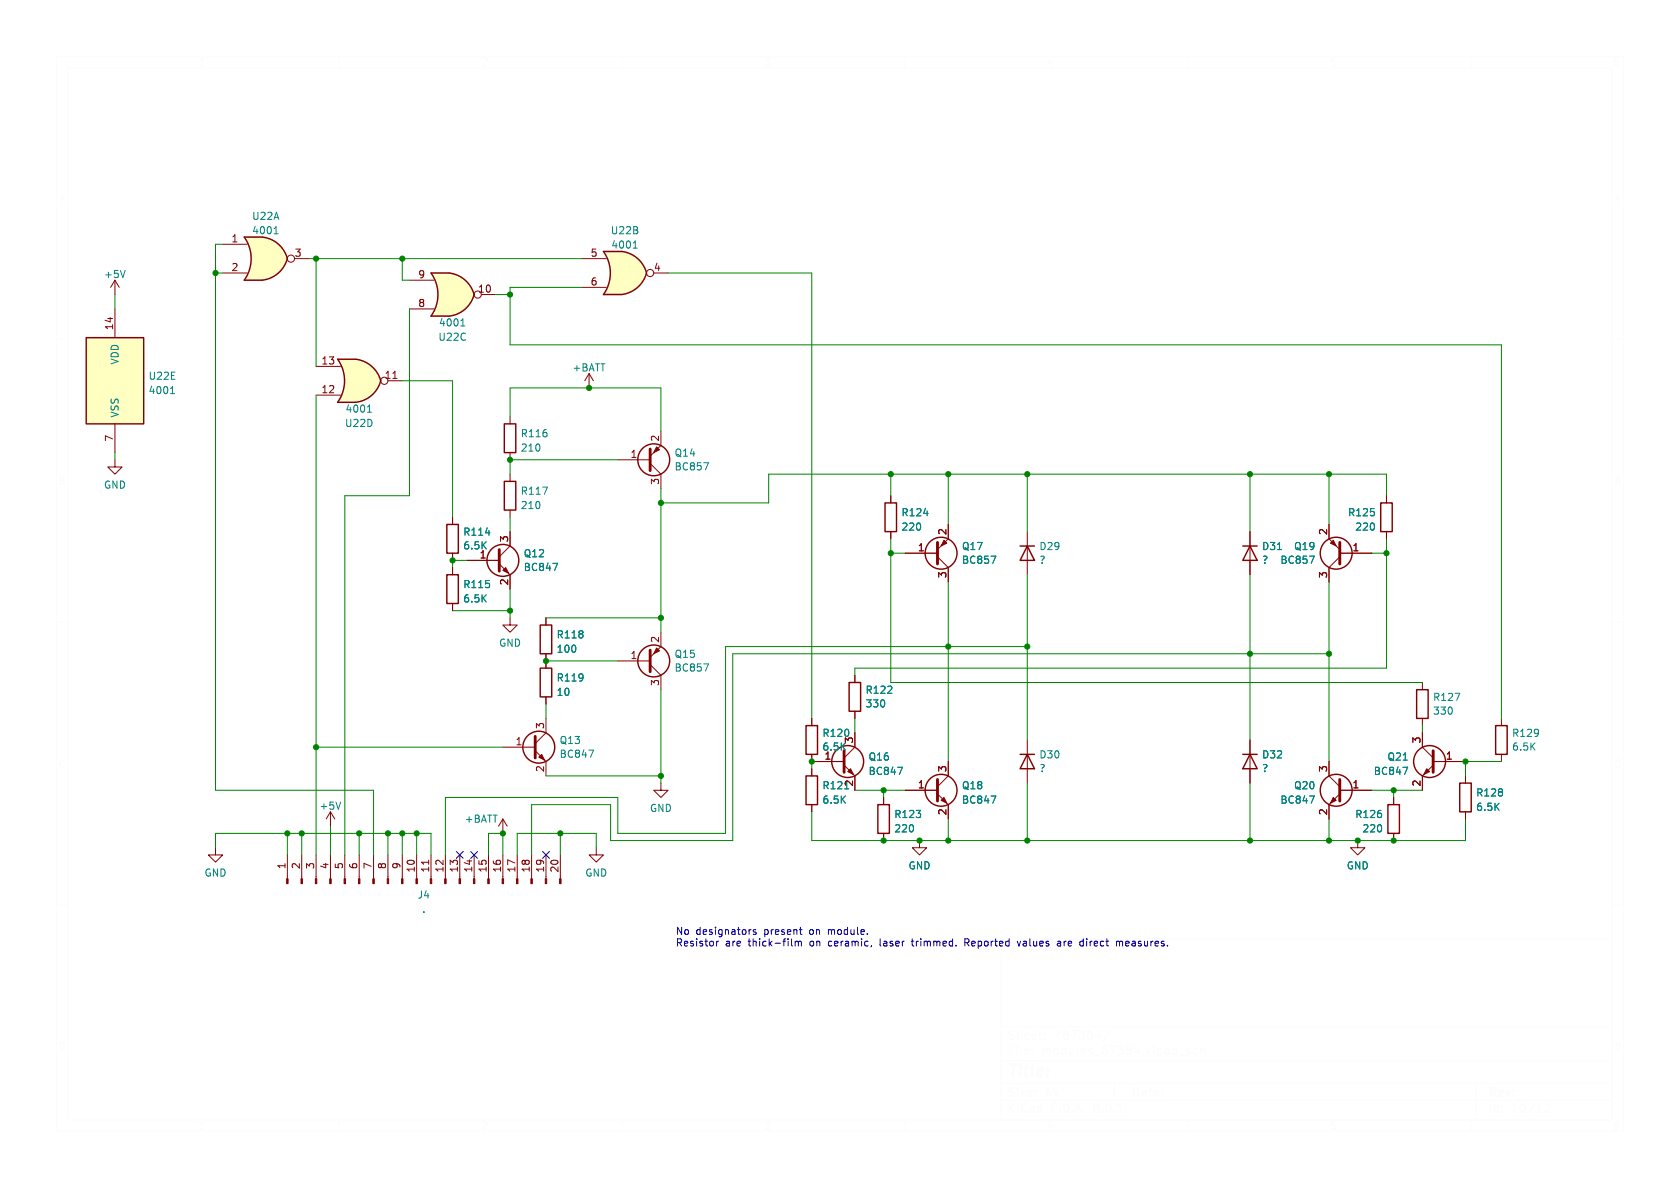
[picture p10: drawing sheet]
<svg xmlns="http://www.w3.org/2000/svg" width="297mm" height="210mm" viewBox="0 0 297 210" stroke-linecap="round" stroke-linejoin="round" font-family="sans-serif">
<g fill="none" stroke="#fcfcfc" stroke-width=".18">
<path d="M10 10h277v190h-277zM12 12h273v186h-273zM35.3 11.6h.8M35.3 10.7l.4-.4v1.3M60 10v2M85.3 10.4l.5-.1 .3 .4-.8 .9h.8M110 10v2M135.3 10.3h.8l-.4 .5 .3 .1v.6l-.2 .1-.5-.1M160 10v2M185.7 10.2l-.4 1h.9M186 10.7v.9M210 10v2"/>
<path d="M236 10.3h-.6l-.1 .6 .2-.1 .5 .1 .1 .1-.1 .5-.2 .1-.5-.1M260 10v2M286 10.3l-.4 .1a.88 .88 0 0 0 0 1.2l.4-.1 .1-.5-.3-.2-.3 .1-.2 .1M10.6 35.6l.4-1.3 .4 1.3M10.7 35.2h.6M285.6 35.6l.4-1.3 .4 1.3M285.7 35.2h.6M10 60h2M285 60h2M10.7 84.3h.4l.2 .2-.2 .4 .2 .1 .1 .3-.2 .3h-.5zM10.7 84.9h.4M285.7 84.3h.4l.2 .2-.2 .4 .2 .1 .1 .3-.2 .3h-.5z"/>
<path d="M285.7 84.9h.4M10 110h2M285 110h2M11.4 134.4a.62 .62 0 0 0-.9 .5 .62 .62 0 0 0 .7 .7l.2-.1M286.4 134.4a.62 .62 0 0 0-.9 .5 .62 .62 0 0 0 .7 .7l.2-.1M10 160h2M285 160h2M177 166h108v32h-108zM10.7 184.3a.66 .66 0 0 1 .7 .6 .66 .66 0 0 1-.7 .7zM35.3 198.7l.4-.4v1.3M35.3 199.6h.8M60 198v2"/>
<path d="M85.3 198.4l.5-.1 .3 .4-.8 .9h.8M110 198v2M135.3 198.3h.8l-.4 .5 .3 .1v.6l-.2 .1-.5-.1M160 198v2M177 194.5h108M177 191.5h108M177 187.5h108M177 181.5h108M178.5 195.1v1.5M178.5 185.6h.5M178.7 195.7l.6 .9M179.2 184.9h-.7v1.5"/>
<path d="M179.2 192.4l-.5-.1-.2 .1v.5l.6 .3 .1 .3-.2 .3-.6-.1M179.2 182.3l-.5-.1-.2 .1v.5l.6 .3 .1 .3-.2 .3-.6-.1M179.3 195.1l-.8 .9M179.7 184.9v.1M179.7 185.4v1M179.9 182.2v1.5M179.9 192.3v.1M179.9 192.8v1M179.9 182.8l.2-.1 .4 .1v.9M180 195.1v.1M180 195.6v1M180.5 192.8h.7l-.7 1h.7"/>
<path d="M180.5 184.9v1.3l.2 .2M181.2 185.9l.7-.1-.1-.3-.4-.1-.2 .2v.7h.6M181.2 183.2l.7-.1-.1-.3-.4-.1-.2 .2v.7h.6M181.5 195.2a.6 .6 0 0 0-.7 0 .6 .6 0 0 0-.2 .8 .56 .56 0 0 0 .3 .5 .56 .56 0 0 0 .6 0M181.7 193.3l.8-.1-.1-.3-.4-.1-.3 .2 .1 .7h.6M182.2 195.7h.5l.1 .9M182.5 183.2l.7-.1-.1-.3-.4-.1-.2 .2v.7h.6M182.5 186.3v.1M182.5 185.5v.1M182.8 196h-.5a.29 .29 0 0 0-.2 .3 .29 .29 0 0 0 .2 .3l.5-.1M183.1 193.7v.1M183.1 192.9v.1"/>
<path d="M183.6 182.7h.6M183.8 182.2v1.3l.4 .2M184.2 195.7l-.5-.1-.2 .3v.4l.1 .2h.6M184.2 195.1v1.5M184.4 185.5l.4-.1 .2 .2M184.4 185.4v1M184.7 183.6v.1M184.7 182.8v.1M184.7 193.8l.5-1.5 .5 1.5M184.9 193.4h.7M185 185.6l.2-.2 .4 .1 .1 .9M185 185.6v.8"/>
<path d="M185.7 198.2l-.4 1h.9M186 198.7v.9M186 195.8h.5M186.4 185.5l.2-.1 .4 .1 .1 .6-.1 .2-.4 .1-.2-.1zM186.5 192.2l-.3 1.1h.9M186.7 195.1h-.7v1.5h.7M186.9 192.8v1M187.4 196.5v.1M187.6 182.1l-1.3 2M188.1 195.1a.76 .76 0 0 1 .9 .7 .76 .76 0 0 1-.9 .8zM188.4 185.5l-.4-.1-.3 .3v.4l.1 .2h.6M188.4 184.9v1.5"/>
<path d="M188.7 182.2a.59 .59 0 0 0-.7 .6v.6l.2 .2 .4 .1 .2-.1 .1-.5-.2-.3h-.4l-.3 .3M189.1 185.4l.1 .9 .3 .1 .2-.1M189.4 182.2h1l-.7 1.5M189.6 196.5v.1M189.7 185.4v1M190.1 196.6l.5-1.5 .5 1.5M190.2 196.2h.8M190.5 184.9v1.3l.2 .2M190.8 182.2h.9l-.5 .6 .5 .1v.7l-.2 .1h-.5l-.2-.1M191.2 185.9l.7-.1-.1-.3-.4-.1-.2 .2v.7h.6M191.6 196.5v.1M192.6 182.8l-.3 .3 .1 .5 .2 .1 .4-.1 .2-.2-.1-.4-.2-.2"/>
<path d="M192.6 182.8l-.3-.2 .3-.4 .4 .1 .2 .2-.3 .3M192.6 182.8h.3M193 185.5l-.3-.1-.2 .2v.2l.5 .2v.3h-.5M193.4 186.5h1.1M193.7 195.7l-.3 .3v.3l.3 .3 .4-.1 .1-.2v-.4l-.2-.2M193.7 195.7l-.3-.2 .3-.4 .4 .1 .1 .2-.2 .3M193.7 195.7h.3M194.1 182.1l-.4 1.1h1M194.5 182.7v1M194.9 196.5v.1M195.5 184.9a.59 .59 0 0 0-.7 .6v.6l.2 .2 .4 .1 .2-.1 .1-.5-.2-.3h-.4l-.3 .3M195.7 195.2l.2-.1a.81 .81 0 0 1 .6 .6 .81 .81 0 0 1-.3 .8l-.2 .1a.81 .81 0 0 1-.3-1.4z"/>
<path d="M196.2 184.9h1l-.7 1.5M196.3 182.1l-1.3 2M197 191.5v3M197 196.5v.1M197.6 184.9h.9l-.5 .6 .5 .1v.7l-.3 .1h-.4l-.2-.1M197.7 196.6h.8M197.7 195.5l.4-.4v1.5M199.4 185.5l-.3 .3 .1 .5 .2 .1 .4-.1 .2-.2-.1-.4-.2-.2M199.4 185.5l-.3-.2 .3-.4 .4 .1 .2 .2-.3 .3M199.4 185.5h.3M200.5 192.3a.76 .76 0 0 1 .8 .7 .76 .76 0 0 1-.8 .8zM200.9 184.8l-.4 1.1h1"/>
<path d="M201.2 185.4v1M202 192.9h.5l.1 .9M202 186.3v.1M202.6 193.2h-.5a.29 .29 0 0 0-.2 .3 .29 .29 0 0 0 .2 .3l.5-.1M202.7 184.9v1.5M202.9 185.8l.4 .6M203.1 192.8h.6M203.3 192.3v1.3l.4 .2M203.3 185.4l-.6 .6M204 184.9v.1M204 185.4v1M204.1 193.3l.7-.1-.1-.3-.4-.1-.2 .2 .1 .7h.5"/>
<path d="M205.3 185.5l-.4-.1-.3 .3v.4l.1 .2h.6M205.5 193.7v.1M205.5 192.9v.1M206 185.5h.5l.1 .9M206.6 185.8h-.5a.29 .29 0 0 0-.2 .3 .29 .29 0 0 0 .2 .3l.5-.1M208 185.5l-.5-.1-.3 .3v.4l.2 .2h.6M208 184.9v1.5M208.3 186.5h1.2M210 198v2M210.3 185.5l-.3-.1-.3 .2 .1 .2 .5 .2v.3h-.6M211.7 185.5l-.5-.1-.2 .3v.4l.1 .2h.6M212.3 185.5l.2-.1 .4 .1 .1 .9"/>
<path d="M212.3 184.9v1.5M236 198.3h-.6l-.1 .6 .2-.1 .5 .1 .1 .1-.1 .5-.2 .1-.5-.1M260 198v2M261 191.5v6.5M263.5 195.1v1.5M264.8 195.7l-.4-.1-.3 .3v.4l.1 .2h.6M264.8 195.1v1.5M265.5 196.5v.1M265.5 195.7v.1M267.3 196.6h.9M267.3 195.5l.4-.4v1.5M268.9 195.2l.2-.1a.8 .8 0 0 1 .5 .7 .8 .8 0 0 1-.5 .8l-.2-.1-.2-.5z"/>
<path d="M271.3 195l-1.3 2M271.7 196.6h.9M271.7 195.5l.5-.4v1.5M273.2 195.2l.5-.1 .3 .1v.3l-.9 1.1h.9M285.7 184.3a.66 .66 0 0 1 .7 .6 .66 .66 0 0 1-.7 .7zM286 198.3l-.4 .1a.88 .88 0 0 0 0 1.2l.4-.1 .1-.5-.3-.2-.3 .1-.2 .1"/>
</g>
<path d="M263.6 193.1l.7-.1 .1-.2-.1-.4-.2-.1h-.5v1.5M263.9 193.1l.5 .7M265 193.3l.7-.2-.1-.2-.4-.1-.2 .2 .1 .7h.5M266.2 192.8l.4 1 .3-1M267.5 193.6v.2M267.5 192.9v.1" fill="none" stroke="#fcfcfc" stroke-width=".3"/>
<g fill="none" stroke="#fcfcfc" stroke-width=".4">
<path d="M178.7 188.2h1.1M179.3 188.2l-.3 2M180.4 188.9l-.1 1.3M180.5 188.2v.2M180.5 188.2l-.1 .1 .1 .1M180.5 188.2l.1 .1-.1 .1M181.1 188.9h.7M181.5 188.2l-.3 1.7 .1 .2 .4 .1M182.6 188.2l-.2 1.7 .2 .3M183.4 189.5l1-.1-.1-.4-.2-.1-.5 .1-.3 .9 .3 .3 .6-.1M185.1 190l.1 .1-.1 .1M185.1 190l-.1 .1 .1 .1"/>
<path d="M185.1 190v.2M185.3 189l-.1 .2M185.3 189v.1l-.1 .1M185.3 189l-.1 .1v.1"/>
</g>
<path d="M15.2 59.7h10.2v15.2h-10.2z" fill="#ffffc2"/>
<g fill="none" stroke="#840000" stroke-width=".25">
<path d="M15.2 59.7h10.2v15.2h-10.2zM142.5 137.2h2v5h-2zM142.5 128.3h2v5.1h-2zM258.1 138.4h2v5.1h-2z"/>
<circle cx="149.9" cy="134.6" r="2.82"/>
<circle cx="252.7" cy="134.6" r="2.82"/>
</g>
<g fill="none" stroke="#840000" stroke-width=".18">
<path d="M20.3 49.5v2.6M20.3 54.6v5.1M20.3 49.5l-.7 1.3M20.3 49.5l.8 1.3M20.3 74.9v5.1M20.3 81.3v1.3h1.3l-1.3 1.2-1.3-1.2h1.3M143.5 133.4v1.2h5.7M143.5 127v1.3M143.5 135.9v1.3M149.2 135.3l1.9 1.9v2.5M151.1 129.5v2.6l-1.9 1.9M251.5 129.5v2.6l1.9 1.9"/>
<path d="M253.4 135.3l-1.9 1.9v2.5M253.4 134.6h5.7M259.1 137.2v1.2M143.5 142.2v1.3M162.6 148.6v1.3h1.2l-1.2 1.2-1.3-1.2h1.3M240 148.6v1.3h-1.2l1.2 1.2 1.3-1.2h-1.3M259.1 143.5v1.3"/>
</g>
<path d="M22.1 47.8l-.4 1.3M30.1 69.6h.8M30.3 68.6l.2-.3v1.3M158.7 135.6h.8l-.5 1.3M248 135.6h.9l-.6 1.3" fill="none" stroke="#008484" stroke-width=".18"/>
<path d="M149.2 132.7v3.8M253.4 132.7v3.8" fill="none" stroke="#840000" stroke-width=".51"/>
<g fill="#840000" stroke="#840000" stroke-width=".18">
<path d="M252.2 135.9l.5 .5-1 .5z"/>
<path d="M150.4 135.9l.5 1-1-.5z"/>
</g>
<path d="M45.8 44.4l5 1.3a5.2 5.2 0 0 1-4.4 3.8z" fill="#ffffc2" stroke="#ffffc2" stroke-width=".18"/>
<path d="M43.2 49.5h3.2M43.2 41.9h3.2" fill="none" stroke="#ffffc2" stroke-width=".18"/>
<path d="M43.2 41.9h3.2v7.6h-3.2a6.7 6.7 0 0 0 0-7.6z" fill="#ffffc2"/>
<g fill="#ffffc2" stroke="#ffffc2" stroke-width=".18">
<path d="M46.4 41.9a5.1 5.1 0 0 1 4.4 3.8l-5 1.3z"/>
<path d="M79.4 48.3a5.2 5.2 0 0 1 4.4 3.8l-5 1.3z"/>
</g>
<g fill="none" stroke="#840000" stroke-width=".25">
<path d="M43.2 41.9h3.2a5.1 5.1 0 0 1 4.4 3.8 5.2 5.2 0 0 1-4.4 3.8h-3.2a6.6 6.6 0 0 0 0-7.6zM180.3 96.5h2.6M181.6 96.5l1.3 2.6h-2.6zM219.7 96.5h2.5M221 96.5l1.2 2.6h-2.5zM244.1 88.9h2v5.1h-2z"/>
<circle cx="236.2" cy="97.8" r="2.82"/>
</g>
<g fill="none" stroke="#840000" stroke-width=".18">
<path d="M39.4 43.2h4.3M39.4 48.3h4.3M52.1 45.7h2.5M181.6 94v7.6M221 94v7.6M234.9 92.7v2.6l2 1.9M236.9 98.4l-2 1.9v2.6M236.9 97.8h5.7M245.1 87.6v1.3M245.1 94v1.3"/>
<circle cx="51.4" cy="45.7" r=".63"/>
</g>
<path d="M48.4 41.3h.8M48.6 40.4l.2-.3v1.2M225.8 97.2h.8M231.5 98.3h.8l-.5 1.3" fill="none" stroke="#008484" stroke-width=".18"/>
<path d="M236.9 95.9v3.8" fill="none" stroke="#840000" stroke-width=".51"/>
<path d="M235.2 96l.5-.5 .5 1z" fill="#840000" stroke="#840000" stroke-width=".18"/>
<path d="M76.2 48.3h3.2M76.2 55.9h3.2" fill="none" stroke="#ffffc2" stroke-width=".18"/>
<path d="M76.2 48.3h3.2v7.6h-3.2a6.6 6.6 0 0 0 0-7.6z" fill="#ffffc2"/>
<g fill="#ffffc2" stroke="#ffffc2" stroke-width=".18">
<path d="M78.8 50.8l5 1.3a5.1 5.1 0 0 1-4.4 3.8z"/>
<path d="M109.3 46.9l5 1.4a5.2 5.2 0 0 1-4.4 3.8z"/>
</g>
<g fill="none" stroke="#840000" stroke-width=".25">
<path d="M79.4 48.3h-3.2a6.6 6.6 0 0 1 0 7.6h3.2M79.4 48.3a5.2 5.2 0 0 1 4.4 3.8M83.8 52.1a5.1 5.1 0 0 1-4.4 3.8"/>
<circle cx="115.6" cy="81.3" r="2.82"/>
<circle cx="236.2" cy="139.7" r="2.82"/>
</g>
<g fill="none" stroke="#840000" stroke-width=".18">
<path d="M72.4 54.6h4.3M72.4 49.5h4.3M85.1 52.1h2.5M104.1 66l-.7 1.3M104.1 66v2.6M104.1 66l.8 1.3M116.8 76.2v2.5l-1.9 1.9M109.2 81.3h5.7M114.9 81.9l1.9 1.9v2.6M234.9 134.6v2.6l2 1.9M236.9 139.7h5.7M236.9 140.3l-2 1.9v2.6"/>
<circle cx="84.5" cy="52.1" r=".63"/>
</g>
<path d="M81.5 57.6h.7M81.6 56.7l.2-.3v1.2M124.4 81.8h.8l-.5 1.3M231.5 140.7h.8l-.5 1.3" fill="none" stroke="#008484" stroke-width=".18"/>
<path d="M114.9 79.4v3.8M236.9 137.8v3.8" fill="none" stroke="#840000" stroke-width=".51"/>
<g fill="#840000" stroke="#840000" stroke-width=".18">
<path d="M116.1 79l.5 .5-1 .5z"/>
<path d="M235.7 141l.5 .5-1 .5z"/>
</g>
<path d="M106.7 52.1h3.2M106.7 44.5h3.2" fill="none" stroke="#ffffc2" stroke-width=".18"/>
<path d="M106.7 44.5h3.2v7.6h-3.2a6.7 6.7 0 0 0 0-7.6z" fill="#ffffc2"/>
<g fill="#ffffc2" stroke="#ffffc2" stroke-width=".18">
<path d="M109.9 44.4a5.1 5.1 0 0 1 4.4 3.9l-5 1.3z"/>
<path d="M62.9 63.5a5.2 5.2 0 0 1 4.4 3.8l-5 1.4z"/>
</g>
<g fill="none" stroke="#840000" stroke-width=".25">
<path d="M106.7 44.5h3.2a5.1 5.1 0 0 1 4.4 3.8 5.2 5.2 0 0 1-4.4 3.8h-3.2a6.6 6.6 0 0 0 0-7.6zM89.2 74.9h2v5.1h-2zM79 92.7h2v5.1h-2zM89.2 85.1h2v5.1h-2zM156.5 88.9h2v5.1h-2zM79 101.6h2v5.1h-2zM95.5 118.1h2v5.1h-2zM95.5 110.5h2v5.1h-2zM150.1 120.7h2v5h-2zM180.3 133.4h2.6M181.6 133.4l1.3 2.5h-2.6zM219.7 133.4h2.5"/>
<path d="M221 133.4l1.2 2.5h-2.5zM250.4 121.9h2.1v5.1h-2.1zM264.4 128.3h2v5.1h-2zM155.2 142.2h2v5.1h-2zM245.4 142.2h2v5.1h-2z"/>
<circle cx="88.9" cy="99.1" r="2.82"/>
<circle cx="166.4" cy="97.8" r="2.82"/>
<circle cx="95.2" cy="132.1" r="2.82"/>
<circle cx="166.4" cy="139.7" r="2.82"/>
</g>
<g fill="none" stroke="#840000" stroke-width=".18">
<path d="M102.9 45.7h4.3M102.9 50.8h4.3M115.6 48.3h2.5M90.2 73.7v1.2M80 91.4v1.3M80 97.8v1.3M82.5 99.1h5.8M88.3 99.7l1.9 1.9v2.5M90.2 80v1.3M90.2 83.8v1.3M90.2 90.2v1.2M90.2 94v2.5l-1.9 1.9"/>
<path d="M157.5 87.6v1.3M157.5 94v1.3M160 97.8h5.7M165.7 98.4l1.9 1.9v2.6M167.6 92.7v2.6l-1.9 1.9M80 100.3v1.3M80 106.7v1.3M90.2 109.2v1.3h1.2l-1.2 1.3-1.3-1.3h1.3M96.5 109.2v1.3M96.5 115.6v2.5M151.1 119.4v1.3M88.9 132.1h5.7"/>
<path d="M94.6 132.7l1.9 1.9v2.6M96.5 123.2v1.3M96.5 127v2.5l-1.9 1.9M116.8 138.4v1.3h1.3l-1.3 1.3-1.2-1.3h1.2M151.1 125.7v1.3M160 139.7h5.7M167.6 134.6v2.6l-1.9 1.9M181.6 130.8v7.6M221 130.8v7.6M251.5 120.7v1.2M251.5 127v1.3M265.4 127v1.3"/>
<path d="M265.4 133.4v1.2M50.8 151.1v4.2M53.3 151.1v4.2M55.9 151.1v4.2M58.4 143.5l-.7 1.3M58.4 143.5v2.6M58.4 151.1v4.2M58.4 143.5l.8 1.3M61 151.1v4.2M63.5 151.1v4.2M66 151.1v4.2M68.6 151.1v4.2"/>
<path d="M71.1 151.1v4.2M73.7 151.1v4.2M75.8 152.1v.7M76.2 151.1v4.2M78.7 151.1v4.2M81.3 151.1v4.2M83.8 151.1v4.2M86.4 151.1v4.2M88.9 151.1v4.2M91.4 151.1v4.2M94 151.1v4.2M96.5 151.1v4.2"/>
<path d="M99.1 151.1v4.2M105.4 149.9v1.2h1.3l-1.3 1.3-1.3-1.3h1.3M156.2 141v1.2M156.2 147.3v1.3M165.7 140.3l1.9 1.9v2.6M246.4 141v1.2M246.4 147.3v1.3"/>
<circle cx="114.9" cy="48.3" r=".63"/>
</g>
<path d="M111.9 43.9h.8M112.1 42.9l.2-.3v1.3M85.8 94.2h.8M95.9 86.1h.9l-.6 1.3M97.7 99.6h.9l-.6 1.3M163.3 90.8h.8M175.2 98.3h.8l-.5 1.3M104.1 132.6h.8l-.5 1.3M257.2 122.6h.9l-.6 1.2M60.2 141.8l-.4 1.3M175.2 140.7h.8l-.5 1.3" fill="none" stroke="#008484" stroke-width=".18"/>
<path d="M88.3 97.2v3.8M165.7 95.9v3.8M94.6 130.2v3.8M165.7 137.8v3.8" fill="none" stroke="#840000" stroke-width=".51"/>
<g fill="#840000" stroke="#840000" stroke-width=".18">
<path d="M166.9 95.5l.5 .5-1 .5z"/>
<path d="M88.9 100.8l.5-.5 .5 1z"/>
<path d="M166.4 141.5l.5-.5 .5 1z"/>
<path d="M95.8 133.4l.5 1-1.1-.5z"/>
<path d="M98.9 155.3h.3v.9h-.3z"/>
<path d="M96.4 155.3h.2v.9h-.2z"/>
<path d="M93.9 155.3h.2v.9h-.2z"/>
<path d="M91.3 155.3h.3v.9h-.3z"/>
<path d="M88.8 155.3h.2v.9h-.2z"/>
<path d="M86.2 155.3h.3v.9h-.3z"/>
<path d="M83.7 155.3h.2v.9h-.2z"/>
<path d="M81.2 155.3h.2v.9h-.2z"/>
<path d="M78.6 155.3h.3v.9h-.3z"/>
<path d="M76.1 155.3h.2v.9h-.2z"/>
<path d="M73.5 155.3h.3v.9h-.3z"/>
<path d="M71 155.3h.2v.9h-.2z"/>
<path d="M68.5 155.3h.2v.9h-.2z"/>
<path d="M65.9 155.3h.3v.9h-.3z"/>
<path d="M63.4 155.3h.2v.9h-.2z"/>
<path d="M60.8 155.3h.3v.9h-.3z"/>
<path d="M58.3 155.3h.2v.9h-.2z"/>
<path d="M55.8 155.3h.2v.9h-.2z"/>
<path d="M53.2 155.3h.3v.9h-.3z"/>
<path d="M50.7 155.3h.2v.9h-.2z"/>
</g>
<path d="M59.7 63.5h3.2M59.7 71.1h3.2" fill="none" stroke="#ffffc2" stroke-width=".18"/>
<path d="M59.7 63.5h3.2v7.6h-3.2a6.6 6.6 0 0 0 0-7.6z" fill="#ffffc2"/>
<path d="M62.3 66l5 1.3a5.1 5.1 0 0 1-4.4 3.8z" fill="#ffffc2" stroke="#ffffc2" stroke-width=".18"/>
<g fill="none" stroke="#840000" stroke-width=".25">
<path d="M62.9 63.5h-3.2a6.6 6.6 0 0 1 0 7.6h3.2M62.9 63.5a5.2 5.2 0 0 1 4.4 3.8 5.1 5.1 0 0 1-4.4 3.8"/>
<circle cx="115.6" cy="116.8" r="2.82"/>
</g>
<g fill="none" stroke="#840000" stroke-width=".18">
<path d="M55.9 69.9h4.3M55.9 64.8h4.3M68.6 67.3h2.5M69.5 66.9h.7M80 91.4v1.3M80 97.8v1.3M82.5 99.1h5.8M90.2 94v2.5M157.5 87.6v1.3M157.5 94v1.3M160 97.8h5.7M167.6 92.7v2.6"/>
<path d="M221 94v2.5M221 99.1v2.5M234.9 92.7v2.6M236.9 97.8h5.7M245.1 87.6v1.3M245.1 94v1.3M80 100.3v1.3M80 106.7v1.3M90.2 101.6v2.5M96.5 109.2v1.3M96.5 115.6v2.5M109.2 116.8h5.7"/>
<path d="M114.9 117.5l1.9 1.9v2.5M116.8 111.8v2.5l-1.9 1.9M151.1 119.4v1.3M167.6 100.3v2.6M234.9 100.3v2.6M96.5 123.2v1.3M143.5 127v1.3M143.5 133.4v1.2h5.7M143.5 135.9v1.3M151.1 125.7v1.3M151.1 129.5v2.6M151.1 137.2v2.5"/>
<path d="M160 139.7h5.7M167.6 134.6v2.6M221 130.8v2.6M221 135.9v2.5M234.9 134.6v2.6M236.9 139.7h5.7M251.5 129.5v2.6M251.5 137.2v2.5M253.4 134.6h5.7M259.1 137.2v1.2M38.1 149.9v1.2h1.3l-1.3 1.3-1.3-1.3h1.3M88.9 144.8l-.8 1.3"/>
<path d="M88.9 144.8v2.5M88.9 144.8l.8 1.3M143.5 142.2v1.3M156.2 141v1.2M156.2 147.3v1.3M167.6 142.2v2.6M234.9 142.2v2.6M246.4 141v1.2M246.4 147.3v1.3M259.1 143.5v1.3"/>
<circle cx="67.9" cy="67.3" r=".63"/>
</g>
<g fill="none" stroke="#008484" stroke-width=".18">
<path d="M65 72.9h.7M65.1 71.9l.2-.3v1.3M85.8 94.2h.8M97.7 99.6h.9l-.6 1.3M163.3 90.8h.8M175.2 98.3h.8l-.5 1.3M225.8 97.2h.8M231.5 98.3h.8l-.5 1.3M124.4 117.4h.8l-.5 1.2M158.7 135.6h.8l-.5 1.3M248 135.6h.9l-.6 1.3M175.2 140.7h.8l-.5 1.3"/>
<path d="M231.5 140.7h.8l-.5 1.3"/>
</g>
<path d="M114.9 114.9v3.8" fill="none" stroke="#840000" stroke-width=".51"/>
<path d="M116.1 114.6l.5 .5-1 .5z" fill="#840000" stroke="#840000" stroke-width=".18"/>
<g fill="none" stroke="#0000c2" stroke-width=".18">
<path d="M126.7 166.4v.8M127 166.4l-.3 .2M132.7 164.3h.1M133.6 164.4l-.3-.1-.2 .2 .1 .2 .4 .1v.3h-.5M139.9 166v1l.2 .2M140.6 166.5l.3-.1 .2 .2M140.6 166.4v.8M141.1 166.6l.2-.2h.3l.1 .8M141.1 166.6v.6M141.3 164.3h.5M141.7 165.2h.1M154.1 167.2l-.1 .1"/>
<path d="M155.6 166v1l.2 .2M161.1 166.4h.5M161.3 166v1l.3 .2M170.9 166.6l.4 .6M171.2 166h-.6v1.2M171.2 166.6h-.6M179.8 166.4l.3 .8 .3-.8M187 166.4h.5v.8M187.5 166.7h-.4l-.2 .2 .2 .3h.4M191.4 166.4h.1M191.5 166v1.2M191.5 167.2h-.1"/>
<path d="M197.4 166.4h.3l.2 .2M197.9 166.6l.2-.2h.3l.1 .8M197.9 166.6v.6"/>
</g>
<g fill="none" stroke="#008400" stroke-width=".18">
<path d="M20.3 52.1v2.5M38.1 48.3h1.3M39.4 43.2h-1.3v96.5h27.9v11.4M54.6 45.7h48.3M55.9 45.7v19.1M71.1 45.7v3.8h1.3M72.4 54.6v33h-11.4v63.5M87.6 52.1h2.6M102.9 50.8h-12.7v10.2h175.2v66M118.1 48.3h25.4v78.7M55.9 69.9v81.2M71.1 67.3h8.9v24.1"/>
<path d="M90.2 73.7v-5.1h26.6v7.6M20.3 80v1.3M82.5 99.1h-2.5v1.2M90.2 91.4v2.6M109.2 81.3h-19v2.5M116.8 86.4v25.4M157.5 83.8v3.8M157.5 95.3v25.4h94M157.5 97.8h2.5M167.6 83.8v8.9M181.6 83.8v10.2M221 83.8v10.2"/>
<path d="M234.9 83.8v8.9M242.6 97.8h2.5M245.1 87.6v-3.8h-109.2v5.1h-19.1M245.1 95.3v22.8h-94v1.3M80 108h10.2M90.2 104.1v5.1M96.5 116.8h12.7M96.5 109.2h20.3M167.6 102.9v31.7M181.6 114.3h-53.3v33h-19.1v-6.3h-30.5v10.1M181.6 101.6v29.2M221 101.6v29.2"/>
<path d="M234.9 115.6h-105.4v33h-21.6v-6.4h-13.9v8.9M234.9 102.9v31.7M55.9 132.1h33M96.5 124.5v2.5M96.5 137.2h20.3M116.8 121.9v16.5M143.5 134.6v1.3M151.1 139.7h8.9M151.1 127v2.5M156.2 139.7v1.3M181.6 138.4v10.2M221 138.4v10.2"/>
<path d="M242.6 139.7h8.9M246.4 139.7v1.3M251.5 128.3v1.2M265.4 134.6h-6.3v2.6M38.1 149.9v-2.6h38.1v3.8M50.8 147.3v3.8M53.3 147.3v3.8M58.4 146.1v5M63.5 147.3v3.8M68.6 147.3v3.8M71.1 147.3v3.8M73.7 147.3v3.8"/>
<path d="M86.4 151.1v-3.8h2.5v3.8M99.1 147.3v3.8M105.4 149.9v-2.6h-14v3.8M143.5 143.5v5.1h115.6v-3.8M167.6 144.8v3.8M234.9 144.8v3.8"/>
</g>
<path d="M80.7 150.5l1.2 1.2M81.9 150.5l-1.2 1.2M83.2 150.5l1.2 1.2M84.4 150.5l-1.2 1.2M95.9 150.5l1.2 1.2M97.1 150.5l-1.2 1.2" fill="none" stroke="#000084" stroke-width=".18"/>
<g fill="#008400" stroke="#008400" stroke-width=".18">
<circle cx="71.1" cy="147.3" r=".46"/>
<circle cx="53.3" cy="147.3" r=".46"/>
<circle cx="63.5" cy="147.3" r=".46"/>
<circle cx="68.6" cy="147.3" r=".46"/>
<circle cx="73.7" cy="147.3" r=".46"/>
<circle cx="50.8" cy="147.3" r=".46"/>
<circle cx="99.1" cy="147.3" r=".46"/>
<circle cx="71.1" cy="45.7" r=".46"/>
<circle cx="55.9" cy="45.7" r=".46"/>
<circle cx="38.1" cy="48.3" r=".46"/>
<circle cx="90.2" cy="52.1" r=".46"/>
<circle cx="104.1" cy="68.6" r=".46"/>
<circle cx="167.6" cy="148.6" r=".46"/>
<circle cx="162.6" cy="148.6" r=".46"/>
<circle cx="156.2" cy="148.6" r=".46"/>
<circle cx="181.6" cy="148.6" r=".46"/>
<circle cx="156.2" cy="139.7" r=".46"/>
<circle cx="143.5" cy="134.6" r=".46"/>
<circle cx="221" cy="115.6" r=".46"/>
<circle cx="221" cy="148.6" r=".46"/>
<circle cx="181.6" cy="114.3" r=".46"/>
<circle cx="167.6" cy="114.3" r=".46"/>
<circle cx="167.6" cy="83.8" r=".46"/>
<circle cx="181.6" cy="83.8" r=".46"/>
<circle cx="157.5" cy="83.8" r=".46"/>
<circle cx="157.5" cy="97.8" r=".46"/>
<circle cx="90.2" cy="108" r=".46"/>
<circle cx="116.8" cy="88.9" r=".46"/>
<circle cx="90.2" cy="81.3" r=".46"/>
<circle cx="116.8" cy="109.2" r=".46"/>
<circle cx="234.9" cy="148.6" r=".46"/>
<circle cx="259.1" cy="134.6" r=".46"/>
<circle cx="240" cy="148.6" r=".46"/>
<circle cx="246.4" cy="148.6" r=".46"/>
<circle cx="246.4" cy="139.7" r=".46"/>
<circle cx="234.9" cy="115.6" r=".46"/>
<circle cx="245.1" cy="97.8" r=".46"/>
<circle cx="234.9" cy="83.8" r=".46"/>
<circle cx="221" cy="83.8" r=".46"/>
<circle cx="88.9" cy="147.3" r=".46"/>
<circle cx="55.9" cy="132.1" r=".46"/>
<circle cx="80" cy="99.1" r=".46"/>
<circle cx="116.8" cy="137.2" r=".46"/>
<circle cx="96.5" cy="116.8" r=".46"/>
</g>
<g font-size="1.8" fill="#008484">
<text x="44.5" y="39.1">U22A</text>
<text x="44.5" y="41.6">4001</text>
<text x="107.9" y="41.6">U22B</text>
<text x="108" y="44.2">4001</text>
<text x="18.3" y="49.4">+5V</text>
<text x="77.5" y="57.9">4001</text>
<text x="21.2" y="64.5" transform="rotate(-90 21.2 64.5)">VDD</text>
<text x="77.4" y="60.4">U22C</text>
<text x="101.1" y="65.9">+BATT</text>
<text x="26.2" y="67.3">U22E</text>
<text x="26.2" y="69.9">4001</text>
<text x="21.2" y="73.9" transform="rotate(-90 21.2 73.9)">VSS</text>
<text x="60.9" y="75.7">U22D</text>
<text x="61" y="73.1">4001</text>
<text x="92" y="77.5">R116</text>
<text x="92" y="80">210</text>
<text x="119.2" y="80.9">Q14</text>
<text x="119.2" y="83.4">BC857</text>
<text x="18.3" y="86.6">GND</text>
<text x="92" y="87.7">R117</text>
<text x="81.8" y="94.9">R114</text>
<text x="92" y="90.2">210</text>
<text x="159.3" y="91.5">R124</text>
<text x="159.3" y="94">220</text>
<text x="238.2" y="91.5">R125</text>
<text x="239.5" y="94">220</text>
<text x="81.8" y="97.3">6.5K</text>
<text x="84.7" y="98.8">1</text>
<text x="92.5" y="98.7">Q12</text>
<text x="92.5" y="101.1">BC847</text>
<text x="170" y="97.4">Q17</text>
<text x="170" y="99.9">BC857</text>
<text x="183.7" y="97.4">D29</text>
<text x="183.7" y="99.9">?</text>
<text x="223" y="97.4">D31</text>
<text x="223" y="99.9">?</text>
<text x="226.3" y="99.9">BC857</text>
<text x="228.7" y="97.4">Q19</text>
<text x="81.8" y="104.2">R115</text>
<text x="81.8" y="106.7">6.5K</text>
<text x="98.3" y="113.1">R118</text>
<text x="88.1" y="114.5">GND</text>
<text x="98.3" y="115.6">100</text>
<text x="119.2" y="116.5">Q15</text>
<text x="119.2" y="118.9">BC857</text>
<text x="98.3" y="120.7">R119</text>
<text x="98.3" y="123.2">10</text>
<text x="152.9" y="122.8">R122</text>
<text x="152.9" y="125.3">330</text>
<text x="253.2" y="124.1">R127</text>
<text x="98.8" y="131.7">Q13</text>
<text x="145.3" y="130.5">R120</text>
<text x="253.2" y="126.5">330</text>
<text x="267.2" y="130.5">R129</text>
<text x="98.8" y="134.2">BC847</text>
<text x="145.3" y="132.9">6.5K</text>
<text x="153.5" y="134.6">Q16</text>
<text x="153.5" y="137.2">BC847</text>
<text x="183.7" y="134.3">D30</text>
<text x="183.7" y="136.7">?</text>
<text x="223" y="134.3">D32</text>
<text x="223" y="136.7">?</text>
<text x="242.8" y="137.2">BC847</text>
<text x="245.2" y="134.6">Q21</text>
<text x="267.2" y="132.9">6.5K</text>
<text x="56.4" y="143.3">+5V</text>
<text x="114.8" y="143.7">GND</text>
<text x="145.3" y="139.7">R121</text>
<text x="145.3" y="142.3">6.5K</text>
<text x="170" y="139.7">Q18</text>
<text x="170" y="142.3">BC847</text>
<text x="226.3" y="142.3">BC847</text>
<text x="228.7" y="139.7">Q20</text>
<text x="260.9" y="141">R128</text>
<text x="260.9" y="143.5">6.5K</text>
<text x="82.1" y="145.6">+BATT</text>
<text x="158" y="144.8">R123</text>
<text x="158" y="147.3">220</text>
<text x="239.5" y="144.8">R126</text>
<text x="240.8" y="147.3">220</text>
<text x="36.1" y="155.2">GND</text>
<text x="103.4" y="155.2">GND</text>
<text x="160.5" y="153.9">GND</text>
<text x="238" y="153.9">GND</text>
<text x="73.7" y="159.1">J4</text>
<text x="74.5" y="161.6">.</text>
</g>
<g font-size="1.8" fill="#840000">
<text x="40.8" y="42.9">1</text>
<text x="52" y="45.5">3</text>
<text x="104.3" y="45.5">5</text>
<text x="40.8" y="48">2</text>
<text x="73.8" y="49.3">9</text>
<text x="84.4" y="51.8">10</text>
<text x="104.3" y="50.5">6</text>
<text x="115.5" y="48">4</text>
<text x="20.1" y="58.5" transform="rotate(-90 20.1 58.5)">14</text>
<text x="73.8" y="54.4">8</text>
<text x="56.7" y="64.5">13</text>
<text x="56.7" y="69.6">12</text>
<text x="67.9" y="67.1">11</text>
<text x="20.1" y="78.2" transform="rotate(-90 20.1 78.2)">7</text>
<text x="111.4" y="81">1</text>
<text x="116.6" y="78.2" transform="rotate(-90 116.6 78.2)">2</text>
<text x="116.6" y="85.8" transform="rotate(-90 116.6 85.8)">3</text>
<text x="89.9" y="96" transform="rotate(-90 89.9 96)">3</text>
<text x="167.4" y="94.7" transform="rotate(-90 167.4 94.7)">2</text>
<text x="234.7" y="94.7" transform="rotate(-90 234.7 94.7)">2</text>
<text x="162.2" y="97.5">1</text>
<text x="239" y="97.5">1</text>
<text x="89.9" y="103.6" transform="rotate(-90 89.9 103.6)">2</text>
<text x="167.4" y="102.3" transform="rotate(-90 167.4 102.3)">3</text>
<text x="234.7" y="102.3" transform="rotate(-90 234.7 102.3)">3</text>
<text x="116.6" y="113.7" transform="rotate(-90 116.6 113.7)">2</text>
<text x="111.4" y="116.6">1</text>
<text x="116.6" y="121.4" transform="rotate(-90 116.6 121.4)">3</text>
<text x="91.1" y="131.8">1</text>
<text x="96.3" y="129" transform="rotate(-90 96.3 129)">3</text>
<text x="150.9" y="131.5" transform="rotate(-90 150.9 131.5)">3</text>
<text x="251.2" y="131.5" transform="rotate(-90 251.2 131.5)">3</text>
<text x="96.3" y="136.6" transform="rotate(-90 96.3 136.6)">2</text>
<text x="145.7" y="134.4">1</text>
<text x="167.4" y="136.6" transform="rotate(-90 167.4 136.6)">3</text>
<text x="234.7" y="136.6" transform="rotate(-90 234.7 136.6)">3</text>
<text x="255.5" y="134.4">1</text>
<text x="150.9" y="139.1" transform="rotate(-90 150.9 139.1)">2</text>
<text x="162.2" y="139.4">1</text>
<text x="239" y="139.4">1</text>
<text x="251.2" y="139.1" transform="rotate(-90 251.2 139.1)">2</text>
<text x="167.4" y="144.2" transform="rotate(-90 167.4 144.2)">2</text>
<text x="234.7" y="144.2" transform="rotate(-90 234.7 144.2)">2</text>
<text x="50.5" y="153.7" transform="rotate(-90 50.5 153.7)">1</text>
<text x="53.1" y="153.7" transform="rotate(-90 53.1 153.7)">2</text>
<text x="55.6" y="153.7" transform="rotate(-90 55.6 153.7)">3</text>
<text x="58.2" y="153.7" transform="rotate(-90 58.2 153.7)">4</text>
<text x="60.7" y="153.7" transform="rotate(-90 60.7 153.7)">5</text>
<text x="63.2" y="153.7" transform="rotate(-90 63.2 153.7)">6</text>
<text x="65.8" y="153.7" transform="rotate(-90 65.8 153.7)">7</text>
<text x="68.3" y="153.7" transform="rotate(-90 68.3 153.7)">8</text>
<text x="70.9" y="153.7" transform="rotate(-90 70.9 153.7)">9</text>
<text x="73.4" y="154.3" transform="rotate(-90 73.4 154.3)">10</text>
<text x="75.9" y="154.3" transform="rotate(-90 75.9 154.3)">11</text>
<text x="78.5" y="154.3" transform="rotate(-90 78.5 154.3)">12</text>
<text x="81" y="154.3" transform="rotate(-90 81 154.3)">13</text>
<text x="83.6" y="154.3" transform="rotate(-90 83.6 154.3)">14</text>
<text x="86.1" y="154.3" transform="rotate(-90 86.1 154.3)">15</text>
<text x="88.6" y="154.3" transform="rotate(-90 88.6 154.3)">16</text>
<text x="91.2" y="154.3" transform="rotate(-90 91.2 154.3)">17</text>
<text x="93.7" y="154.3" transform="rotate(-90 93.7 154.3)">18</text>
<text x="96.3" y="154.3" transform="rotate(-90 96.3 154.3)">19</text>
<text x="98.8" y="154.3" transform="rotate(-90 98.8 154.3)">20</text>
</g>
<g font-size="1.8" fill="#0000c2">
<text x="119.4" y="165.3">No</text>
<text x="119.4" y="167.4">Resistor</text>
<text x="123" y="165.3">designators</text>
<text x="128.2" y="167.4">are</text>
<text x="132.4" y="167.4">thick-film</text>
<text x="135.2" y="165.3">present</text>
<text x="143.4" y="165.3">on</text>
<text x="143.5" y="167.4">on</text>
<text x="146.9" y="165.3">module.</text>
<text x="146.9" y="167.4">ceramic,</text>
<text x="156.2" y="167.4">laser</text>
<text x="162.1" y="167.4">trimmed.</text>
<text x="171.6" y="167.4">Reported</text>
<text x="181.2" y="167.4">values</text>
<text x="188.4" y="167.4">are</text>
<text x="192.6" y="167.4">direct</text>
<text x="199.2" y="167.4">measures.</text>
</g>
</svg>
